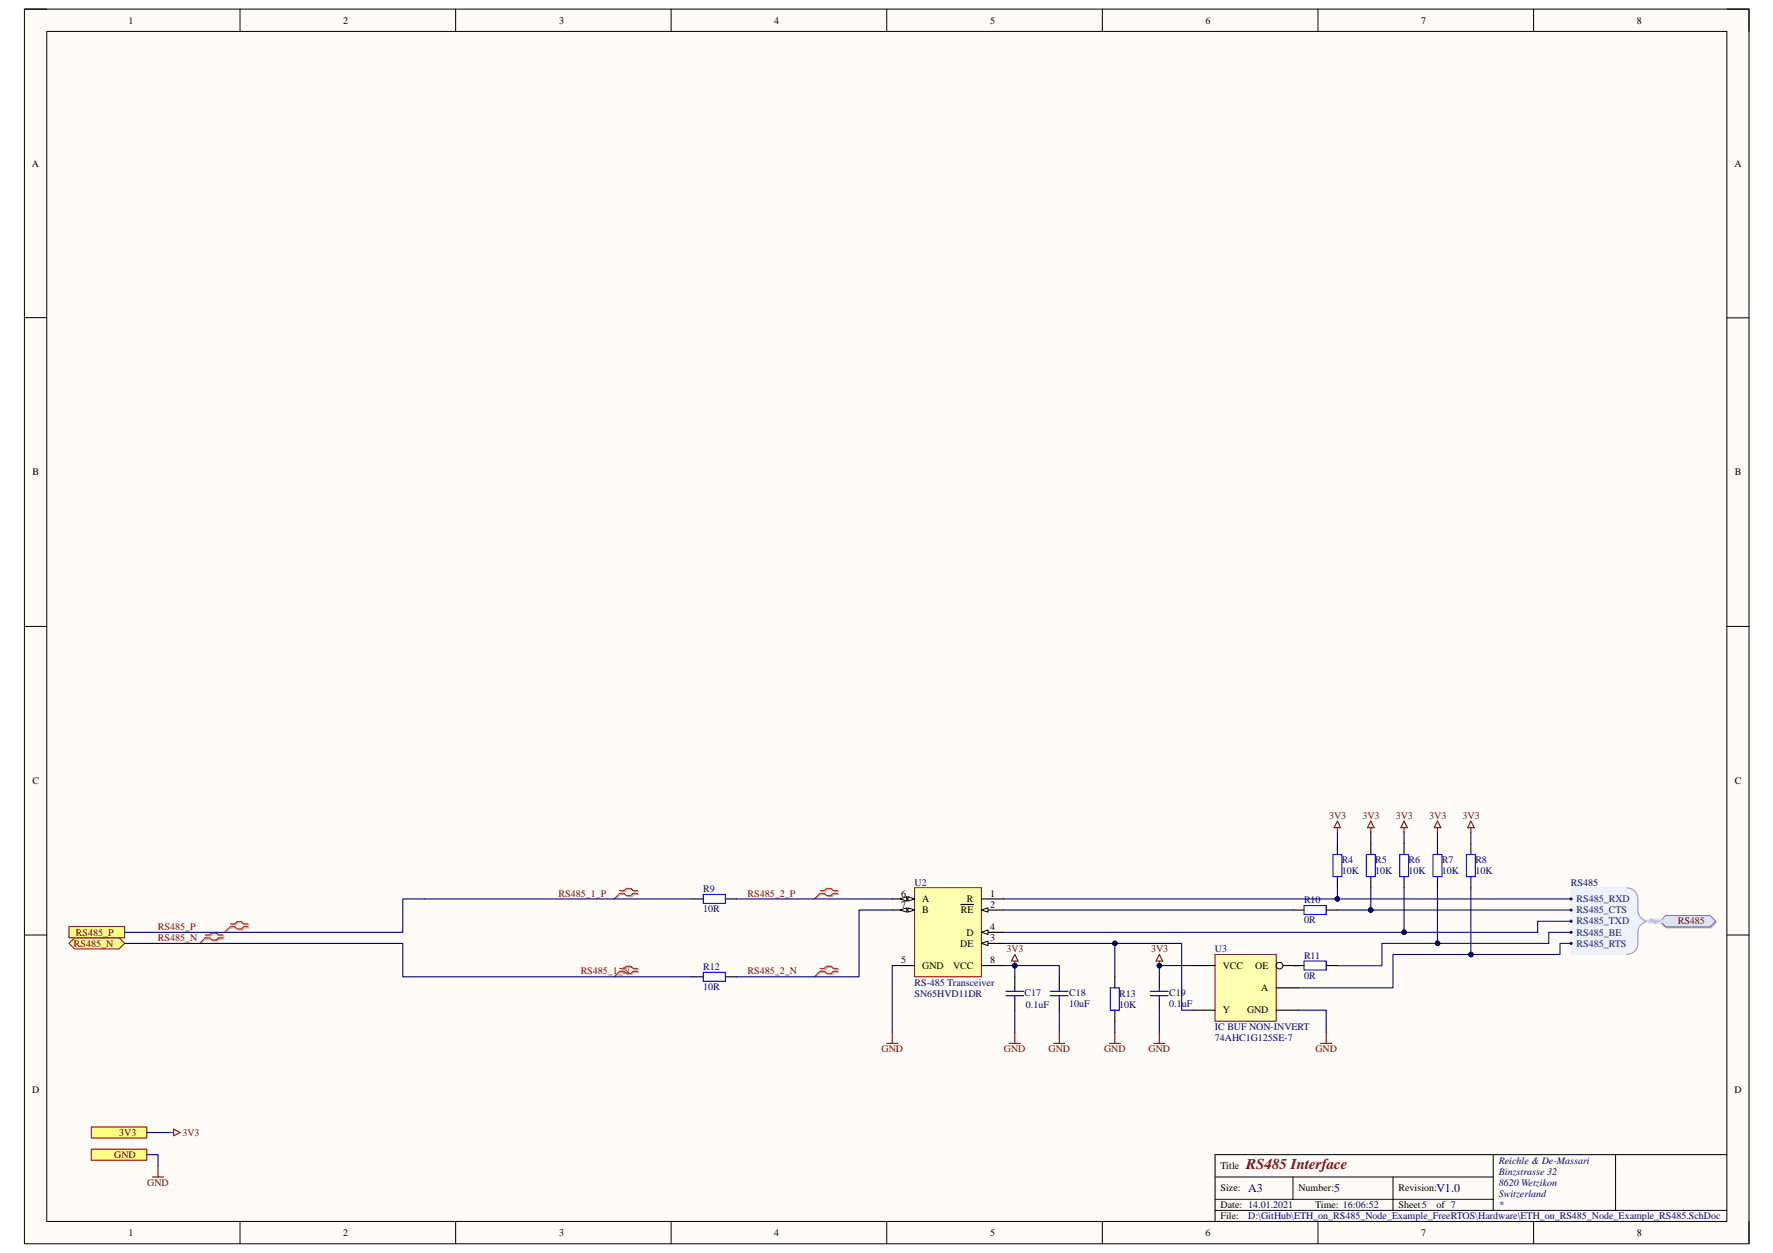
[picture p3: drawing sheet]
<svg xmlns="http://www.w3.org/2000/svg" width="420mm" height="297mm" viewBox="0 0 420 297" stroke-linecap="round" stroke-linejoin="round" font-family="sans-serif">
<path d="M5.8 2.2h408.7v292.7h-408.7z" fill-rule="evenodd" fill="#fffcf8"/>
<path d="M5.8 2.2h408.7v292.7h-408.7z" fill="none" stroke="#000" stroke-width=".24"/>
<path d="M11.1 7.5h398.1v282.1h-398.1z" fill-rule="evenodd" fill="#fffcf8"/>
<g fill="none" stroke="#000" stroke-width=".24">
<path d="M5.8 2.2h5.3M11.1 7.5h398.1v282.1h-398.1zM56.9 2.2v5.2M108 2.2v5.2M159 2.2v5.2M210.1 2.2v5.3M261.2 2.2v5.3M312.3 2.2v5.3M363.4 2.2v5.3M409.2 2.2h5.3v5.3M5.8 75.3h5.3M409.2 75.4h5.3"/>
<path d="M5.8 148.5h5.3M409.2 148.5h5.3M5.8 221.7h5.3M409.2 221.7h5.3M287.9 279h66M306.4 279v5.3M330.1 279v7.9M353.9 273.7v13.2M382.9 273.7v13.2M409.2 273.7h-121.3v15.9M56.9 289.6v5.3M108 289.6v5.3"/>
<path d="M159 289.6v5.3M210.1 289.6v5.3M261.2 289.6v5.3M287.9 286.9h121.3M287.9 284.3h66M312.3 289.6v5.3M363.4 289.6v5.3M414.5 289.6v5.3"/>
</g>
<path d="M54.9 219.3h1l.5-.5h1.1l.5 .5h1M54.9 220h1l.5 .5h1.1l.5-.5h1M147.1 211.4h1.1l.5-.5h1.1l.5 .5h1M147.1 212h1.1l.5 .6h1.1l.5-.6h1M194.6 211.4h1.1l.5-.5h1l.6 .5h1M194.6 212h1.1l.5 .6h1l.6-.6h1M48.9 221.9h1l.6-.5h1.1l.5 .5h1M48.9 222.6h1l.6 .5h1.1l.5-.5h1M147.1 229.8h1.1l.5-.5h1.1l.5 .5h1M147.1 230.5h1.1l.5 .5h1.1l.5-.5h1M194.6 229.8h1.1l.5-.5h1l.6 .5h1M194.6 230.5h1.1l.5 .5h1l.6-.5h1" fill="none" stroke="#d0a19e" stroke-width=".26"/>
<path d="M54.9 220l-1.7 1M147.1 212l-1.6 1.1M194.6 212l-1.6 1.1M48.9 222.6l-1.6 1M147.1 230.5l-1.6 1.1M194.6 230.5l-1.6 1.1" fill="none" stroke="#d0a19e" stroke-width=".24"/>
<path d="M54.6 219h1l.6-.5h1l.5 .5h1.1M54.6 219.7h1l.6 .5h1l.5-.5h1.1M146.8 211.1h1.1l.6-.5h1l.5 .5h1.1M146.8 211.8h1.1l.6 .5h1l.5-.5h1.1M194.3 211.1h1.1l.5-.5h1.1l.5 .5h1M194.3 211.8h1.1l.5 .5h1.1l.5-.5h1M48.6 221.7h1.1l.5-.6h1.1l.5 .6h1.1M48.6 222.3h1.1l.5 .5h1.1l.5-.5h1.1M146.8 229.6h1.1l.6-.5h1l.5 .5h1.1M146.8 230.3h1.1l.6 .5h1l.5-.5h1.1M194.3 229.6h1.1l.5-.5h1.1l.5 .5h1M194.3 230.3h1.1l.5 .5h1.1l.5-.5h1" fill="none" stroke="#f00" stroke-width=".26"/>
<path d="M54.6 219.7l-1.4 1.3M146.8 211.8l-1.3 1.3M194.3 211.8l-1.3 1.3M48.6 222.3l-1.3 1.3M146.8 230.3l-1.3 1.3M194.3 230.3l-1.3 1.3" fill="none" stroke="#f00" stroke-width=".24"/>
<path d="M164 213.1h2.7M171.9 213.1h2.6" fill="none" stroke="#000" stroke-width=".26"/>
<path d="M166.7 212h5.2v2.2h-5.2z" fill="none" stroke="#00f" stroke-width=".26"/>
<path d="M216.7 210.4h15.9v21.2h-15.9z" fill-rule="evenodd" fill="#ffffb0"/>
<path d="M216.7 210.4h15.9v21.2h-15.9z" fill="none" stroke="#800000" stroke-width=".24"/>
<path d="M232.6 213.1h5.2M232.6 215.7h5.2" fill="none" stroke="#000" stroke-width=".26"/>
<path d="M232.6 215.7l1.5-.5v1z" fill="#f8fcff"/>
<path d="M232.6 215.7l1.5-.5v1z" fill="none" stroke="#000" stroke-width=".24"/>
<path d="M227.7 214.4h3M232.6 223.6h5.2" fill="none" stroke="#000" stroke-width=".26"/>
<path d="M232.6 223.6l1.5-.5v1.1z" fill="#f8fcff"/>
<path d="M232.6 223.6l1.5-.5v1.1z" fill="none" stroke="#000" stroke-width=".24"/>
<path d="M232.6 221h5.2" fill="none" stroke="#000" stroke-width=".26"/>
<path d="M232.6 221l1.5-.5v1z" fill="#f8fcff"/>
<path d="M232.6 221l1.5-.5v1z" fill="none" stroke="#000" stroke-width=".24"/>
<path d="M211.4 213.1h5.3M211.4 228.9h5.3" fill="none" stroke="#000" stroke-width=".26"/>
<path d="M215.2 212.6l1.5 .5-1.5 .5z" fill="#f8fcff"/>
<path d="M215.2 212.6l1.5 .5-1.5 .5z" fill="none" stroke="#000" stroke-width=".24"/>
<path d="M213.3 213.1l1.6-.5v1z" fill="#f8fcff"/>
<path d="M213.3 213.1l1.6-.5v1z" fill="none" stroke="#000" stroke-width=".24"/>
<path d="M211.4 215.7h5.3" fill="none" stroke="#000" stroke-width=".26"/>
<path d="M215.2 215.2l1.5 .5-1.5 .5z" fill="#f8fcff"/>
<path d="M215.2 215.2l1.5 .5-1.5 .5z" fill="none" stroke="#000" stroke-width=".24"/>
<path d="M213.3 215.7l1.6-.5v1z" fill="#f8fcff"/>
<path d="M213.3 215.7l1.6-.5v1z" fill="none" stroke="#000" stroke-width=".24"/>
<path d="M232.6 228.9h5.2" fill="none" stroke="#000" stroke-width=".26"/>
<path d="M240.5 226.3l.7 1.5h-1.5zM240.5 227.8v1.1M210.1 247.4h2.7M211.4 244.7v2.7" fill="none" stroke="#800000" stroke-width=".26"/>
<circle cx="240.5" cy="228.9" r=".53" fill="#000080"/>
<circle cx="240.5" cy="228.9" r=".53" fill="none" stroke="#000080" stroke-width=".24"/>
<path d="M16.3 219.7h13.2v2.6h-13.2z" fill-rule="evenodd" fill="#ffff80"/>
<path d="M16.3 219.7h13.2v2.6h-13.2z" fill="none" stroke="#800000" stroke-width=".24"/>
<path d="M16.3 223.6l1.4-1.3h10.5l1.3 1.3-1.3 1.4h-10.5z" fill-rule="evenodd" fill="#ffff80"/>
<path d="M16.3 223.6l1.4-1.3h10.5l1.3 1.3-1.3 1.4h-10.5z" fill="none" stroke="#800000" stroke-width=".24"/>
<path d="M316.9 199.9v2.7M316.9 207.8v2.6" fill="none" stroke="#000" stroke-width=".26"/>
<path d="M315.9 202.6h2.1v5.2h-2.1z" fill="none" stroke="#00f" stroke-width=".26"/>
<path d="M316.9 194.6l.8 1.6h-1.6zM316.9 196.2v1.1M262.9 247.4h2.6M264.2 244.7v2.7" fill="none" stroke="#800000" stroke-width=".26"/>
<path d="M21.6 267.2h13.2v2.6h-13.2z" fill-rule="evenodd" fill="#ffff80"/>
<path d="M21.6 267.2h13.2v2.6h-13.2z" fill="none" stroke="#800000" stroke-width=".24"/>
<path d="M21.6 272.4h13.2v2.6h-13.2z" fill-rule="evenodd" fill="#ffff80"/>
<path d="M21.6 272.4h13.2v2.6h-13.2z" fill="none" stroke="#800000" stroke-width=".24"/>
<path d="M36.1 279h2.7M37.5 276.4v2.6M40.1 268.5h1M41.1 267.7l1.6 .8-1.6 .7z" fill="none" stroke="#800000" stroke-width=".26"/>
<path d="M372.3 210.5h13.2l1.3 .3 1 1 .3 1.3v3.3l.7 1.1 1.3 .9-1.3 .8-.7 1.1v3.3l-.3 1.4-1 1-1.3 .3h-13.2z" fill-rule="evenodd" fill="#edf2fb"/>
<path d="M372.3 210.5h13.2l1.3 .3 1 1 .3 1.3v3.3l.7 1.1 1.3 .9-1.3 .8-.7 1.1v3.3l-.3 1.4-1 1-1.3 .3h-13.2z" fill="none" stroke="#edf2fb" stroke-width=".24"/>
<path d="M385.5 210.5a2.65 2.65 0 0 1 2.6 2.6 5.2 5.2 0 0 0 .6 4.3 2.61 2.61 0 0 0 2.1 1 2.61 2.61 0 0 0-2.7 2.6 5.1 5.1 0 0 1-.5 4.3 2.67 2.67 0 0 1-2.1 1" fill="none" stroke="#8f9ec9" stroke-width=".25"/>
<circle cx="372.3" cy="213.1" r=".25" fill="#003a70"/>
<circle cx="372.3" cy="213.1" r=".25" fill="none" stroke="#003a70" stroke-width=".24"/>
<circle cx="372.3" cy="215.7" r=".25" fill="#003a70"/>
<circle cx="372.3" cy="215.7" r=".25" fill="none" stroke="#003a70" stroke-width=".24"/>
<circle cx="372.3" cy="218.4" r=".26" fill="#003a70"/>
<circle cx="372.3" cy="218.4" r=".26" fill="none" stroke="#003a70" stroke-width=".24"/>
<circle cx="372.3" cy="221" r=".25" fill="#003a70"/>
<circle cx="372.3" cy="221" r=".25" fill="none" stroke="#003a70" stroke-width=".24"/>
<circle cx="372.3" cy="223.7" r=".25" fill="#003a70"/>
<circle cx="372.3" cy="223.7" r=".25" fill="none" stroke="#003a70" stroke-width=".24"/>
<path d="M393.5 218.7l1.3-1.4h10.6l1.3 1.4-1.3 1.3h-10.6z" fill-rule="evenodd" fill="#bac0ca"/>
<path d="M393.5 218.7l1.3-1.4h10.6l1.3 1.4-1.3 1.3h-10.6z" fill="none" stroke="#a6acb6" stroke-width=".24"/>
<path d="M394.7 217h10.5l1.4 1.4-1.4 1.3h-10.5l-1.3-1.3z" fill-rule="evenodd" fill="#d5e4ff"/>
<path d="M394.7 217h10.5l1.4 1.4-1.4 1.3h-10.5l-1.3-1.3z" fill="none" stroke="#70809b" stroke-width=".24"/>
<path d="M324.9 199.9v2.7M332.7 199.9v2.7M324.9 207.8v2.6M332.7 207.8v2.6M164 231.6h2.7M171.9 231.6h2.6M240.5 231.6v2.6M240.5 236.8v2.7M264.2 231.6v2.6M264.2 239.5v2.6" fill="none" stroke="#000" stroke-width=".26"/>
<path d="M323.8 202.6h2.1v5.2h-2.1zM331.7 202.6h2.1v5.2h-2.1zM166.7 230.5h5.2v2.1h-5.2zM238.4 236.1h4.2M238.4 235h4.2M240.5 234.2v.8M240.5 236.1v.7M263.1 234.2h2.1v5.3h-2.1z" fill="none" stroke="#00f" stroke-width=".26"/>
<path d="M324.9 194.6l.7 1.6h-1.5zM324.9 196.2v1.1M332.7 194.6l.8 1.6h-1.5zM332.7 196.2v1.1M239.1 247.4h2.7M240.5 244.7v2.7" fill="none" stroke="#800000" stroke-width=".26"/>
<path d="M287.9 226.3h14.5v15.8h-14.5z" fill-rule="evenodd" fill="#ffffb0"/>
<path d="M287.9 226.3h14.5v15.8h-14.5z" fill="none" stroke="#800000" stroke-width=".24"/>
<path d="M302.4 228.9h5.3" fill="none" stroke="#000" stroke-width=".26"/>
<circle cx="303.2" cy="228.9" r=".79" fill="#f8fcff"/>
<circle cx="303.2" cy="228.9" r=".79" fill="none" stroke="#000" stroke-width=".24"/>
<path d="M282.6 239.5h5.3M282.6 228.9h5.3M302.4 234.2h5.3M302.4 239.5h5.3" fill="none" stroke="#000" stroke-width=".26"/>
<path d="M274.7 226.3l.8 1.5h-1.5zM274.7 227.8v1.1M313 247.4h2.6M314.3 244.7v2.7" fill="none" stroke="#800000" stroke-width=".26"/>
<circle cx="274.7" cy="228.9" r=".52" fill="#000080"/>
<circle cx="274.7" cy="228.9" r=".52" fill="none" stroke="#000080" stroke-width=".24"/>
<path d="M340.6 199.9v2.7M306.4 215.7h2.6M314.3 215.7h2.6M340.6 207.8v2.6M251 231.6v2.6M251 236.8v2.7M274.7 231.6v2.6M274.7 236.8v2.7M306.4 228.9h2.6M314.3 228.9h2.6" fill="none" stroke="#000" stroke-width=".26"/>
<path d="M309 214.7h5.3v2.1h-5.3zM339.6 202.6h2.1v5.2h-2.1zM248.9 236.1h4.2M248.9 235h4.2M251 234.2v.8M251 236.1v.7M272.6 236.1h4.2M272.6 235h4.2M274.7 234.2v.8M274.7 236.1v.7M309 227.8h5.3v2.2h-5.3z" fill="none" stroke="#00f" stroke-width=".26"/>
<path d="M340.6 194.6l.8 1.6h-1.5zM340.6 196.2v1.1M249.7 247.4h2.6M251 244.7v2.7M273.4 247.4h2.6M274.7 244.7v2.7" fill="none" stroke="#800000" stroke-width=".26"/>
<path d="M348.6 199.9v2.7M348.6 207.8v2.7" fill="none" stroke="#000" stroke-width=".25"/>
<path d="M347.5 202.6h2.1v5.2h-2.1z" fill="none" stroke="#00f" stroke-width=".25"/>
<path d="M348.6 194.6l.8 1.6h-1.6zM348.6 196.2v1.1" fill="none" stroke="#800000" stroke-width=".25"/>
<path d="M174.5 213.1h36.9M211.4 215.7h-7.8v15.9h-29.1M237.8 228.9h2.7v2.7M34.8 273.7h2.7v2.7M34.8 268.5h5.3" fill="none" stroke="#000080" stroke-width=".26"/>
<circle cx="240.5" cy="228.9" r=".53" fill="#000080"/>
<circle cx="240.5" cy="228.9" r=".53" fill="none" stroke="#000080" stroke-width=".24"/>
<path d="M237.8 215.7h68.6M240.5 228.9h10.5v2.7" fill="none" stroke="#000080" stroke-width=".26"/>
<circle cx="240.5" cy="228.9" r=".53" fill="#000080"/>
<circle cx="240.5" cy="228.9" r=".53" fill="none" stroke="#000080" stroke-width=".24"/>
<path d="M282.6 228.9h-7.9v2.7" fill="none" stroke="#000080" stroke-width=".26"/>
<circle cx="274.7" cy="228.9" r=".52" fill="#000080"/>
<circle cx="274.7" cy="228.9" r=".52" fill="none" stroke="#000080" stroke-width=".24"/>
<path d="M316.9 215.7h8M306.4 228.9h1.3M307.7 239.5h6.6v5.2" fill="none" stroke="#000080" stroke-width=".26"/>
<circle cx="324.8" cy="215.7" r=".52" fill="#000080"/>
<circle cx="324.8" cy="215.7" r=".52" fill="none" stroke="#000080" stroke-width=".24"/>
<path d="M211.4 228.9v15.8M240.5 239.5v5.2M251 239.5v5.2M264.2 223.6v8M264.2 242.1v2.6" fill="none" stroke="#000080" stroke-width=".26"/>
<circle cx="264.2" cy="223.6" r=".53" fill="#000080"/>
<circle cx="264.2" cy="223.6" r=".53" fill="none" stroke="#000080" stroke-width=".24"/>
<path d="M316.9 210.4v2.7M274.7 239.5v5.2" fill="none" stroke="#000080" stroke-width=".26"/>
<circle cx="316.9" cy="213.1" r=".54" fill="#000080"/>
<circle cx="316.9" cy="213.1" r=".54" fill="none" stroke="#000080" stroke-width=".24"/>
<path d="M316.9 197.3v2.6M324.9 210.4v5.3" fill="none" stroke="#000080" stroke-width=".26"/>
<circle cx="324.8" cy="215.7" r=".52" fill="#000080"/>
<circle cx="324.8" cy="215.7" r=".52" fill="none" stroke="#000080" stroke-width=".24"/>
<path d="M324.9 197.3v2.6M332.7 210.4v10.6" fill="none" stroke="#000080" stroke-width=".26"/>
<circle cx="332.7" cy="221" r=".52" fill="#000080"/>
<circle cx="332.7" cy="221" r=".52" fill="none" stroke="#000080" stroke-width=".24"/>
<path d="M332.7 197.3v2.6M340.6 210.4v13.2" fill="none" stroke="#000080" stroke-width=".26"/>
<circle cx="340.7" cy="223.6" r=".53" fill="#000080"/>
<circle cx="340.7" cy="223.6" r=".53" fill="none" stroke="#000080" stroke-width=".24"/>
<path d="M340.6 197.3v2.6" fill="none" stroke="#000080" stroke-width=".26"/>
<path d="M348.6 210.5v15.8" fill="none" stroke="#000080" stroke-width=".25"/>
<circle cx="348.6" cy="226.3" r=".53" fill="#000080"/>
<circle cx="348.6" cy="226.3" r=".53" fill="none" stroke="#000080" stroke-width=".24"/>
<path d="M348.6 197.3v2.6" fill="none" stroke="#000080" stroke-width=".25"/>
<path d="M390.8 218.4h2.6" fill="none" stroke="#cbdaff" stroke-width="1.3"/>
<path d="M391.3 217.9l1 .9" fill="none" stroke="#adbce7" stroke-width=".4"/>
<path d="M390.8 218.4h2.6" fill="none" stroke="#adbce7" stroke-width=".25"/>
<path d="M164 213.1h-68.5v7.9h-66M29.5 223.6h66v8h68.5M237.8 223.6h42.2v15.9h2.6" fill="none" stroke="#000080" stroke-width=".26"/>
<circle cx="264.2" cy="223.6" r=".53" fill="#000080"/>
<circle cx="264.2" cy="223.6" r=".53" fill="none" stroke="#000080" stroke-width=".24"/>
<path d="M372.3 218.4h-7.9v2.6h-126.6" fill="none" stroke="#000080" stroke-width=".25"/>
<circle cx="332.7" cy="221" r=".52" fill="#000080"/>
<circle cx="332.7" cy="221" r=".52" fill="none" stroke="#000080" stroke-width=".24"/>
<path d="M237.8 213.1h134.5" fill="none" stroke="#000080" stroke-width=".25"/>
<circle cx="316.9" cy="213.1" r=".54" fill="#000080"/>
<circle cx="316.9" cy="213.1" r=".54" fill="none" stroke="#000080" stroke-width=".24"/>
<path d="M372.3 223.6h-2.6v2.7h-39.6v7.9h-22.4" fill="none" stroke="#000080" stroke-width=".25"/>
<circle cx="348.6" cy="226.3" r=".53" fill="#000080"/>
<circle cx="348.6" cy="226.3" r=".53" fill="none" stroke="#000080" stroke-width=".24"/>
<path d="M372.3 221h-5.3v2.6h-39.5v5.3h-10.6" fill="none" stroke="#000080" stroke-width=".25"/>
<circle cx="340.7" cy="223.6" r=".53" fill="#000080"/>
<circle cx="340.7" cy="223.6" r=".53" fill="none" stroke="#000080" stroke-width=".24"/>
<path d="M324.9 215.7h47.4" fill="none" stroke="#000080" stroke-width=".25"/>
<circle cx="324.8" cy="215.7" r=".52" fill="#000080"/>
<circle cx="324.8" cy="215.7" r=".52" fill="none" stroke="#000080" stroke-width=".24"/>
<text font-size="3.6" fill="#800000" x="295.3" y="277.2">RS485 Interface</text>
<g font-size="2.8" fill="#000080">
<text x="295.8" y="282.6">A3</text>
<text x="316.1" y="282.6">5</text>
<text x="340.4" y="282.6">V1.0</text>
</g>
<g font-size="2.4">
<text x="30.4" y="5.6">1</text>
<text x="81.3" y="5.6">2</text>
<text x="132.5" y="5.6">3</text>
<text x="183.5" y="5.6">4</text>
<text x="234.6" y="5.6">5</text>
<text x="285.7" y="5.6">6</text>
<text x="336.8" y="5.6">7</text>
<text x="387.9" y="5.6">8</text>
<text x="7.6" y="39.5">A</text>
<text x="411" y="39.5">A</text>
<text x="7.7" y="112.7">B</text>
<text x="411.1" y="112.7">B</text>
<text x="7.7" y="185.9">C</text>
<text x="411.1" y="185.9">C</text>
<text x="213.5" y="212.6">6</text>
<text x="213.5" y="215.2">7</text>
<text x="218.6" y="213.9">A</text>
<text x="229.1" y="213.9">R</text>
<text x="234.6" y="212.6">1</text>
<text x="234.6" y="215.2">2</text>
<text x="218.6" y="216.5">B</text>
<text x="227.7" y="216.5">RE</text>
<text x="229.1" y="221.8">D</text>
<text x="234.6" y="220.5">4</text>
<text x="227.6" y="224.5">DE</text>
<text x="234.6" y="223.1">3</text>
<text x="213.6" y="228.4">5</text>
<text x="218.6" y="229.7">GND</text>
<text x="225.9" y="229.7">VCC</text>
<text x="234.6" y="228.4">8</text>
<text x="289.8" y="229.7">VCC</text>
<text x="297.5" y="229.7">OE</text>
<text x="298.9" y="235">A</text>
<text x="289.8" y="240.2">Y</text>
<text x="295.5" y="240.2">GND</text>
<text x="7.6" y="259">D</text>
<text x="411" y="259">D</text>
<text x="289.3" y="277.2">Title</text>
<text x="289.3" y="282.4">Size:</text>
<text x="289.3" y="286.4">Date: 14.01.2021</text>
<text x="307.7" y="282.4">Number:</text>
<text x="311.6" y="286.4">Time: 16:06:52</text>
<text x="331.4" y="282.4">Revision:</text>
<text x="331.4" y="286.4">Sheet5</text>
<text x="340.4" y="286.4">of 7</text>
<text x="30.4" y="293">1</text>
<text x="81.3" y="293">2</text>
<text x="132.5" y="293">3</text>
<text x="183.5" y="293">4</text>
<text x="234.6" y="293">5</text>
<text x="285.7" y="293">6</text>
<text x="289.3" y="289.1">File:</text>
<text x="336.8" y="293">7</text>
<text x="387.9" y="293">8</text>
</g>
<g font-size="2.4" fill="#800000">
<text x="314.9" y="194.1">3V3</text>
<text x="322.9" y="194.1">3V3</text>
<text x="330.8" y="194.1">3V3</text>
<text x="338.7" y="194.1">3V3</text>
<text x="346.6" y="194.1">3V3</text>
<text x="132.4" y="212.6">RS485_1_P</text>
<text x="177.2" y="212.6">RS485_2_P</text>
<text x="18" y="221.8">RS485_P</text>
<text x="37.4" y="220.5">RS485_P</text>
<text x="397.6" y="219.2">RS485</text>
<text x="17.5" y="224.5">RS485_N</text>
<text x="37.4" y="223.1">RS485_N</text>
<text x="238.5" y="225.8">3V3</text>
<text x="272.8" y="225.8">3V3</text>
<text x="137.6" y="231">RS485_1_N</text>
<text x="177.2" y="231">RS485_2_N</text>
<text x="208.9" y="249.5">GND</text>
<text x="237.9" y="249.5">GND</text>
<text x="248.5" y="249.5">GND</text>
<text x="261.7" y="249.5">GND</text>
<text x="272.2" y="249.5">GND</text>
<text x="311.7" y="249.5">GND</text>
<text x="28.3" y="269.3">3V3</text>
<text x="43.2" y="269.3">3V3</text>
<text x="27.1" y="274.5">GND</text>
<text x="34.9" y="281.1">GND</text>
</g>
<g font-size="2.4" fill="#000080">
<text x="216.7" y="209.9">U2</text>
<text x="318" y="204.7">R4</text>
<text x="318" y="207.3">10K</text>
<text x="325.9" y="204.7">R5</text>
<text x="325.9" y="207.3">10K</text>
<text x="333.8" y="204.7">R6</text>
<text x="333.8" y="207.3">10K</text>
<text x="341.7" y="204.7">R7</text>
<text x="341.7" y="207.3">10K</text>
<text x="349.6" y="204.7">R8</text>
<text x="349.6" y="207.3">10K</text>
<text x="372.3" y="209.9">RS485</text>
<text x="166.6" y="211.5">R9</text>
<text x="309" y="214.2">R10</text>
<text x="166.6" y="216.3">10R</text>
<text x="309" y="218.9">0R</text>
<text x="287.9" y="225.8">U3</text>
<text x="309" y="227.3">R11</text>
<text x="166.6" y="230">R12</text>
<text x="216.7" y="233.7">RS-485 Transceiver</text>
<text x="309" y="232.1">0R</text>
<text x="166.6" y="234.7">10R</text>
<text x="216.7" y="236.3">SN65HVD11DR</text>
<text x="242.8" y="236.1">C17</text>
<text x="243.1" y="238.9">0.1uF</text>
<text x="253.4" y="236.1">C18</text>
<text x="253.4" y="238.7">10uF</text>
<text x="265.2" y="236.3">R13</text>
<text x="265.2" y="238.9">10K</text>
<text x="277.1" y="236.1">C19</text>
<text x="277.1" y="238.7">0.1uF</text>
<text x="287.9" y="244.2">IC BUF NON-INVERT</text>
<text x="287.9" y="246.8">74AHC1G125SE-7</text>
<text x="355.2" y="275.8">Reichle &amp; De-Massari</text>
<text x="355.2" y="278.5">Binzstrasse 32</text>
<text x="355.2" y="281.1">8620 Wetzikon</text>
<text x="355.2" y="283.8">Switzerland</text>
<text x="355.2" y="286.4">*</text>
<text x="295.8" y="289.1">D:\GitHub\ETH_on_RS485_Node_Example_FreeRTOS\Hardware\ETH_on_RS485_Node_Example_RS485.SchDoc</text>
</g>
<g font-size="2.4" fill="#003a70">
<text x="373.6" y="213.9">RS485_RXD</text>
<text x="373.6" y="216.5">RS485_CTS</text>
<text x="373.6" y="219.2">RS485_TXD</text>
<text x="373.6" y="221.8">RS485_BE</text>
<text x="373.6" y="224.5">RS485_RTS</text>
</g>
</svg>
